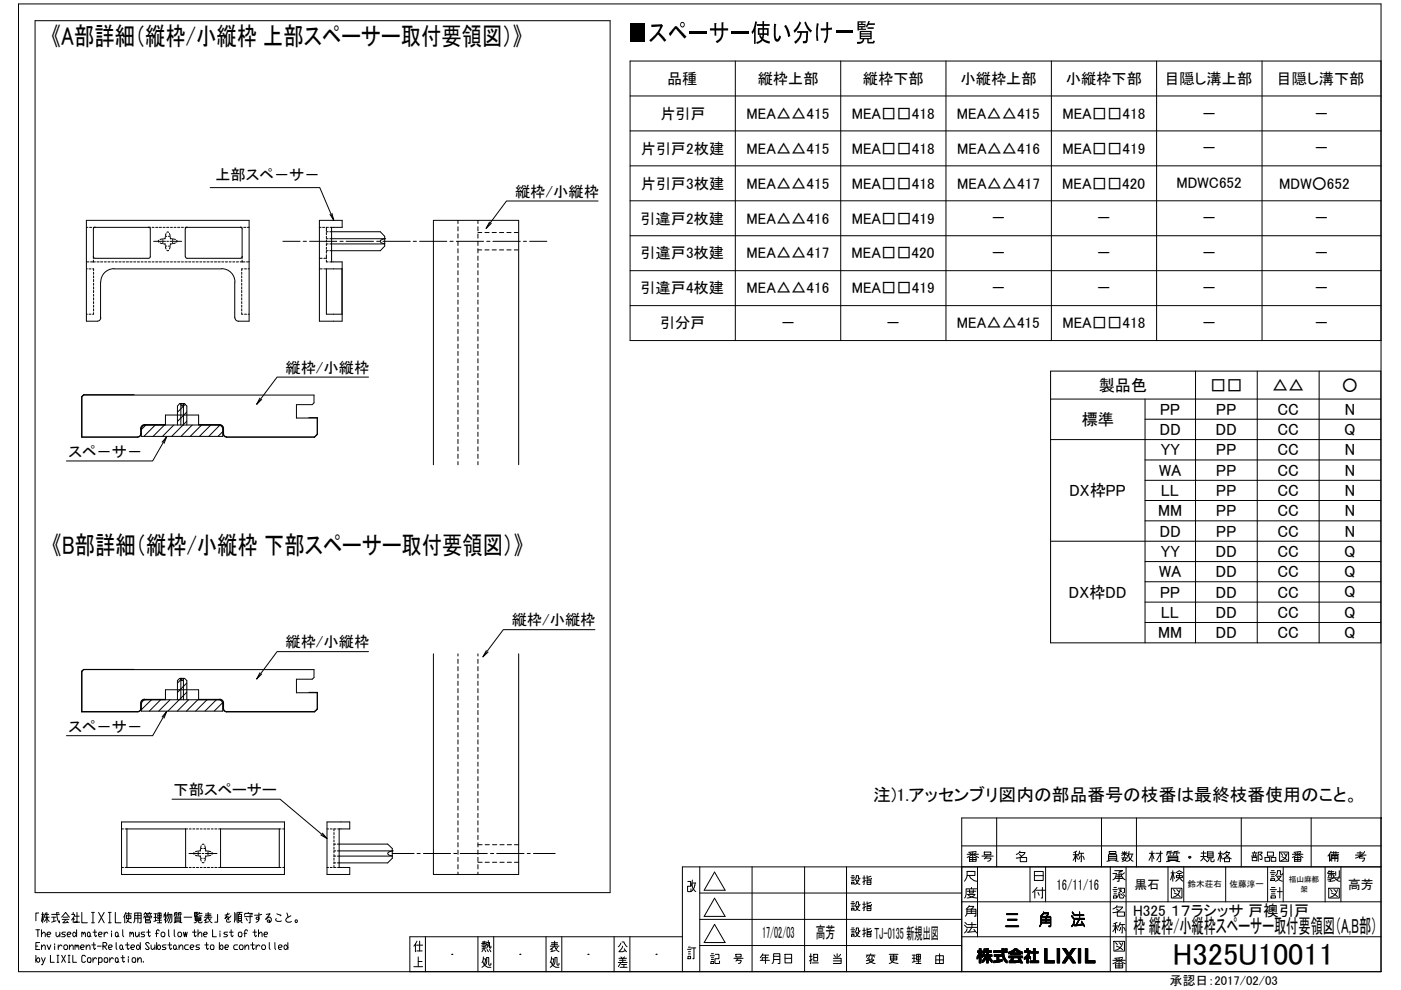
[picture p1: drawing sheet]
<svg xmlns="http://www.w3.org/2000/svg" width="297mm" height="210mm" viewBox="0 0 297 210" stroke-linecap="round" stroke-linejoin="round" font-family="sans-serif">
<!-- layer: TOS_WA -->
<g fill="none" stroke="#000" stroke-width=".21">
<path d="M3.9 .8h288.9v205.2h-288.9zM155.9 12.9v59.3M178.3 12.9v59.3M200.6 12.9v59.3M222.9 12.9v59.3M245.2 12.9v59.3M267.6 12.9v59.3M292.8 12.9h-159.2v59.3h159.2M133.6 20.3h159.2M133.6 27.8h159.2M133.6 35.2h159.2M133.6 50h159.2"/>
<path d="M133.6 57.4h159.2M133.6 42.6h159.2M133.6 64.8h159.2M203.9 179.4h88.9M211.3 173.4v10.4M233.5 173.4v10.4M240.9 173.4v10.4M263.2 173.4v10.4M278 173.4v10.4M292.8 173.4h.1M292.8 173.4h-88.9v32.6M7.6 197.1h.8"/>
<path d="M8 197.1v1.5M8.2 193.6h-.6v1.6M8.4 199.8h-.8v1.5h.8M8.8 198.1l.6-.5 .2 .3v.7M8.8 197.1v1.5M8.8 193.9h.5M9 193.4v2.3M9.2 195.1l-.2-1.2-.2 1.5M9.4 195.4l.5-.9 .2 .6 .3 .3M9.4 194.5h1M9.6 193.9h.7M9.6 193.6l-.2 .7"/>
<path d="M9.9 193.4v2.3M10 198.1h.6l.2-.2-.2-.3h-.4l-.2 .3v.5l.2 .2h.4M11 194.5h.9M11 193.9h1.6M11.4 194.5v.9M11.9 197.6v.8l.2 .2h.2l.4-.5M11.9 195.2l-.9 .3M12 193.4a3.4 3.4 0 0 0 .6 2.3v-.5M12.2 193.4l.3 .2M12.7 197.6v1M13.1 194.5l.8-1.1 .8 1.1M13.2 194.9h1.4"/>
<path d="M13.4 194.5h1M13.9 197.6h-.6l-.2 .3 .2 .2h.4l.2 .3-.2 .2h-.6M13.9 194.9l-.6 .8 1-.2M14.2 195.3l.3 .4M14.3 198.1h.5l.3-.2-.3-.3h-.3l-.2 .3v.5l.2 .2h.3M15.2 193.9h.6v.3l-.6 .9M15.5 193.4v.5M15.6 197.6l.6 .5-.4 .5-.4-.2v-.5zM15.8 194.9l-.3-.3v1.1M15.9 194.3h.9M16.2 197.1v1.5M16.3 193.4v2.1h-.5h1.1"/>
<path d="M17.3 193.4v2.3h1.2M17.3 197.9l.2-.3 .2 .5M17.3 197.6v1M17.7 197.9l.2-.3 .2 .3v.7M18.7 197.6h.2l.2 .3v.5l-.2 .2h-.2l-.2-.2v-.5zM19.1 198.4l.2 .2M19.4 193.4h.6M19.4 195.7h.6M19.7 193.4v2.3M19.7 197.6h.8M19.9 199.8v1.3l.2 .2 .2-.2M20.1 197.1v1.3l.2 .2 .2-.2"/>
<path d="M20.9 198.1h.6l.2-.2-.2-.3h-.4l-.2 .3v.5l.2 .2h.4M20.9 193.4l1.2 2.3M22.1 193.4l-1.2 2.3M22.1 197.6v1M22.8 197.9l-.1-.3h-.2l-.4 .5M23 193.4h.6M23 195.7h.6M23.3 193.4v2.3M23.7 197.4v.2M23.7 197.9v.7M24.5 193.4v2.3h1.1M24.6 197.6h.2l.2 .3v.5l-.2 .2h-.2l-.1-.2v-.5z"/>
<path d="M24.6 199.8v1.3l.2 .2M25 198.4l.2 .2M26 197.1v1.3l.2 .2M26.4 194l-.2 .5M26.7 193.4l-.3 .6v1.7M26.7 193.7h1.2M26.8 194.2h1v.6h-1zM27 195.1l.1 .2 .8 .4M27 199.8v1.3l.2 .2 .2-.2M27.3 193.4a2.05 2.05 0 0 1-.6 2.3M27.5 197.9l.2-.3 .2 .5M27.5 197.6v1"/>
<path d="M27.9 197.9l.2-.3 .2 .3v.7M28.3 195.7l.3-.5v-1.6h1.3v2.1h-.3M28.6 194.7h1.3M28.6 194.1h1.3M28.7 197.6v.8l.2 .2h.2l.4-.5M29.2 193.6v2.1M29.5 197.6v1M29.7 199.8v1.5M30.5 194.6l.1-.3h1.6l-.2 .3M30.7 197.6h-.6l-.2 .3 .2 .2h.4l.2 .3-.2 .2h-.6M30.7 193.7h.6M30.8 194.5h1v.4h-1z"/>
<path d="M30.8 195.2h1.1v.5h-1.1zM30.8 193.4l-.3 .6M30.8 194.9v.3M31 193.7l.1 .3M31.1 197.6h.8M31.3 194v.3M31.5 197.1v1.3l.2 .2 .2-.2M31.6 193.7h.6M31.7 193.4l-.4 .6M31.8 193.7l.1 .3M32.6 193.7h.6M32.6 194.5h.6"/>
<path d="M33 193.7v1.6M33 197.9h.6M33.2 195.1l-.6 .3M33.2 199.8v1.5M33.3 195.7h1M33.4 195.1h.8M33.5 193.6h.6v1.1h-.6zM33.5 194.1h.6M33.8 197.4l-.2-.3-.4 .3v1.2M33.8 193.6v2.1M34.4 197.6h.3l.3 .3v.5l-.3 .2h-.3l-.3-.2v-.5zM34.8 193.7v.3h.5"/>
<path d="M34.8 194l-.1 .5M35.1 193.4v2.3M35.3 194.6l-.5 .5M35.6 193.9h.8v1.5l-.3 .3M35.7 193.4l-.4 1.1M35.8 197.1v1.3l.1 .2M35.8 193.9l-.1 .7-.4 .8M36 199.8v1.3l.2 .2 .2-.2M36.1 193.9l-.1 1.2-.3 .6M36.9 197.1v1.3l.2 .2M37 193.8h.7M37.1 194.5h1.2v.9h-1.2z"/>
<path d="M37.1 195.1h1.2M37.1 194.8h1.2M37.4 195.5l-.5 .2M37.4 193.8v.5M37.5 193.4l-.5 .1-.1 .8M37.8 193.8h.8M37.9 197.6h.4l.2 .3v.5l-.2 .2h-.4l-.2-.2v-.5zM38.1 195.5l.5 .2M38.2 193.8v.5M38.4 193.4l-.6 .1-.1 .8M38.9 197.6l.2 1 .2-1 .2 1 .2-1M39 194.5h1.7"/>
<path d="M40.8 197.6h.8M41.2 197.1v1.3l.2 .2 .2-.2M41.3 193.7h.6v.3h-.6M41.4 194.5h1.2v.7h-1.2zM41.4 194.9h1.2M41.4 194.7h1.2M41.6 193.4v.3M41.6 194v.3M41.8 195.2a.52 .52 0 0 1-.6 .5M42 193.4h-.7v.9h.7M42 198.1l.6-.5 .2 .3v.7M42 197.1v1.5"/>
<path d="M42.1 195.2l.1 .5h.5l.1-.3M42.2 193.7l-.1 .2M42.2 194.2h.6M42.3 193.4l-.1 .3h.6M43.2 198.1h.6l.2-.2-.2-.3h-.4l-.2 .3v.5l.2 .2h.4M43.3 195.2l.3-.3v.7M43.3 194.5h1.6M43.5 194.1h1.2M43.5 193.8h1.2M43.8 199.8v1.3l.2 .2 .2-.2M44.1 194.5l.5 .9 .3 .3M44.1 193.4v1.1l-.5 .4"/>
<path d="M44.2 195.4l-.8 .3M44.7 194.8l-.3 .2M45.1 197.1v1.5h.8M46.1 193.9v1.6h-.6M46.5 199.8v1.5M46.6 197.4v.2M46.6 197.9v.7M48.2 197.6h-.5l-.3 .3 .3 .2h.3l.2 .3-.2 .2h-.6M48.3 193.6l-.6 1.2 .7-.5 .1 .8M48.6 193.7l-.9 .3M48.6 197.6h.8M49 194.2l-1 .9 .2 .4h.4l.3-.1"/>
<path d="M49 197.1v1.3l.2 .2 .2-.2M49.8 193.4l-.1 2.1M50 193.7v1.4M50.3 193.4v2.1M50.4 193.4h.9M50.5 193.9h.7v1.3h-.7zM50.5 194.3h.7M50.5 194.8h.7M50.7 197.6h.4l.2 .3v.5l-.2 .2h-.4l-.2-.2v-.5zM50.7 195.2l-.3 .5M50.9 193.4l-.2 .5M51 195.2l.3 .5"/>
<path d="M51.7 197.9h.6M51.8 194l.1-.3h1.6l-.1 .3M51.8 194.3h1.7M52.2 194.7l.2 .5M52.5 197.4l-.2-.3h-.2l-.2 .3v1.2M52.6 193.4v.3M53 193.9v1.8h-.2M53.5 199.8v1.3l.2 .2 .2-.2M53.6 197.6h.8M54 197.1v1.3l.2 .2 .2-.2M54.8 198.1l.4-.5h.2l.2 .3v.7M54.8 197.1v1.5"/>
<path d="M54.9 193.6l-.1 1.3h-.4l-.1-.1 .1-.3h.4l.1 .6-.6 .4M55.5 193.9l-1.5 .1M56 198.1h.6l.2-.2-.2-.3h-.4l-.2 .3v.5l.2 .2h.4M56.5 193.9l.8-.2-1 1.2 .6-.4h.4l.2 .3v.4l-.2 .3h-.5l-.1-.3 .4-.1 .1 .4M57.1 199.8v1.3l.2 .2M58.3 199.8v1.3l.1 .2M58.6 194.8l-.2 .3 .4 .3h.7l.1-.2M58.7 193.7l.8 .3-.1 .2M60.8 193.6l.3 .9M61 199.8v1.5M61.7 194.2a1.13 1.13 0 0 0-1.1 1l.3 .3h.6l.3-.1M88.4 199.5l-.3 .6v1.7"/>
<path d="M89 199.5v2.1M90.2 198.6v7.4M101.3 198.6v7.4M102.3 199.7h.8M102.6 199.5v.5h-.4h1M103.2 199.8h.6l.1 1.2 .2-.1v-.3M103.5 199.4a1.97 1.97 0 0 1-.3 1.6M104.7 198.6v7.4M115.8 198.6v7.4M116.9 199.9h1.3M117.6 199.5v1.1l-.6 .5M119.1 198.6v7.4"/>
<path d="M130.2 198.6v7.4M131.6 200l-.5 .7M131.9 199.7h.4l.7 1M133.5 198.6v7.4M144.7 198.6h-57.8v7.4M145.8 186.9h.6v1h-.6v1.1h.7v-.5M146.7 187.4a1.9 1.9 0 0 0 .8 1.6M146.7 187.2h.8M146.8 186.6l-.3 1.3M147.4 187.2a2.28 2.28 0 0 1-.9 1.8M148.4 194.9h55.5M148.4 189.3h55.5"/>
<path d="M148.4 183.8v22.2M149.3 199.8l2.2-3.8 2.2 3.8M151.5 184.9l2.2 3.9h-4.4zM151.5 190.4l2.2 3.9h-4.4zM159.5 183.8v22.2M170.6 183.8v22.2M179.5 183.8v22.2M203.9 198.6h88.9M203.9 191.2h88.9M207.2 183.8v14.8M218.4 183.8v7.4M219.3 184.8h1.9v1.9h-1.9z"/>
<path d="M221.7 183.8v7.4M235.4 183.8v22.2M236.2 199.6h2.2v2.1h-2.2zM238 199.9a1.89 1.89 0 0 1-1.5 1.6M238.7 183.8v22.2M247.6 183.8v7.4M251 183.8v7.4M259.9 183.8v7.4M268.8 183.8v7.4M272.1 183.8v7.4M281 183.8v7.4M284.3 183.8v7.4"/>
<path d="M292.8 183.8h-148.1v22.2M7.6 200.6h.4M7.6 202.6v1.4M8 203.1l.4 .2v.5l-.2 .2-.6-.4zM8.8 200.9l.4-.6h.2l.2 .3v.7M8.8 200.3v1M8.8 203.1l.4 .9M9.6 203.1l-.6 1.4h-.2M10 200.3l.4 1 .4-1M10.7 202.6v1.4h.8M11.6 200.1v.2M11.6 200.6v.7"/>
<path d="M12.1 202.6h.4M12.1 204h.4M12.3 202.6v1.4M12.3 200.3v1M13.1 202.6l.8 1.4M13.2 200.6l-.4-.3-.5 .6M13.7 200.3h.4l.2 .3v.5l-.2 .2h-.4l-.2-.2v-.5zM13.9 202.6l-.8 1.4M14.5 202.6h.3M14.5 204h.3M14.6 202.6v1.4M14.7 200.9l.4-.6h.2l.2 .3v.7"/>
<path d="M14.7 200.3v1M15.4 202.6v1.4h.8M15.9 200.6l.2-.3 .2 .6M15.9 200.3v1M16.3 200.6l.2-.3 .2 .3v.7M17.1 200.9h.6l.2-.3-.2-.3h-.4l-.2 .3v.5l.2 .2h.4M18.1 202.8l-.2-.2h-.4l-.2 .2v1l.2 .2h.4l.2-.2M18.3 200.9l.4-.6h.2l.2 .3v.7M18.3 200.3v1M18.7 203.1h.4l.2 .2v.5l-.2 .2h-.4l-.2-.2v-.5zM19.5 200.3h.8M19.7 203.1v.9"/>
<path d="M20.5 203.3l-.2-.2h-.2l-.4 .5M20.6 200.6h.8M20.9 203.3l.2-.2h.4l.2 .2v.5l-.2 .2h-.6M20.9 203.1v1.4M21.8 200.6h.6l.2-.3-.2-.5h-.6v1.5M22 200.6l.6 .7M22.3 203.1h.4l.1 .2v.5l-.1 .2h-.4l-.2-.2v-.5zM23 200.9h.6l.2-.3-.2-.3h-.4l-.2 .3v.5l.2 .2h.4M23.3 203.1v.9M24 203.3l-.1-.2h-.2l-.4 .5M24.6 203.1h.2l.2 .2v.5l-.2 .2-.3-.2v-.5zM25 203.8l.2 .2"/>
<path d="M25.6 200.3h.2l.2 .3v.5l-.2 .2h-.2l-.2-.2v-.5zM25.6 203.1h.8M26 201.1l.2 .2M26 202.6v1.2l.2 .2 .2-.2M26.6 200.3h.8M27.2 202.8v.3M27.2 203.3v.7M27.8 200.9h.5l.3-.3-.3-.3h-.3l-.2 .3v.5l.2 .2h.3M28.2 203.1h.4l.2 .2v.5l-.2 .2h-.4l-.2-.2v-.5zM29.2 200.3h.2l.3 .6-.3 .4h-.2l-.3-.2v-.5zM29.2 203.6l.4-.5h.2l.2 .2v.7M29.2 203.1v.9"/>
<path d="M30.4 203.8v.2M31.7 200.1l-.3-.3h-.3l-.3 .3 .9 1-.3 .2h-.3l-.3-.2M32 200.3v.8l.2 .2 .6-.4M32.8 200.3v1M33.6 200.3h.2l.2 .3v.5l-.2 .2h-.2l-.4-.4zM35.2 200.3h-.6l-.2 .3 .2 .3h.4l.2 .2-.2 .2h-.6M35.6 200.3h.8M37 200.3l.4 .3v.5l-.2 .2-.4-.2v-.5zM37.4 201.1l.2 .2M38 200.9l.3-.6h.3l.2 .3v.7M38 200.3v1M39.9 200.3h-.5l-.3 .3v.5l.3 .2h.5"/>
<path d="M40.3 200.9h.6l.2-.3-.2-.3h-.4l-.2 .3v.5l.2 .2h.4M42.3 200.3h-.6l-.2 .3 .2 .3h.4l.2 .2-.2 .2h-.6M43.4 200.3h.8M44.8 200.3h.4l.2 .3v.5l-.2 .2h-.4l-.2-.2v-.5zM46.9 200.3h.2l.2 .3v.5l-.2 .2h-.2l-.4-.4zM47.7 200.9h.6l.2-.3-.2-.3h-.4l-.2 .3v.5l.2 .2h.4M50.4 200.3h-.6l-.2 .3v.5l.2 .2h.6M51 200.3h.3l.2 .3v.5l-.2 .2h-.3l-.3-.2v-.5zM51.9 200.9l.5-.6h.1l.2 .3v.7M51.9 200.3v1M53.1 200.3h.8M54.3 200.3v1"/>
<path d="M55.1 200.6l-.4-.3-.4 .6M55.7 200.3h.4l.2 .3v.5l-.2 .2h-.4l-.2-.2v-.5zM59 200.9h.6l.2-.3-.2-.3h-.3l-.3 .3v.5l.3 .2h.3M60.4 200.3h.2l.4 .6-.4 .4h-.2l-.2-.2v-.5zM88.1 200.1l-.4 .5M88.3 200.4h1.3M95.8 202.3h.1M102.2 200.7h.8M102.3 203.9l.4 .8 .7 .4h.7M102.5 203.3h.5l-.4 1.5-.4 .3M102.5 202.9l-.2 1-.1 .2M102.5 201.3l-.3 .5"/>
<path d="M102.5 200l-.3 .4M102.6 200.4v.7M102.7 201.3l.3 .5M102.8 200l.1 .4h.3v-.2M103 201l-.8 .2M103.3 200.3l.3 .3M103.3 201.3l.2 .5M103.8 201.3l.3 .5M104.1 204.2v.3l-.2 .2-.3-.2v-1.5h-.4l-.1 1.3-.2 .4M110.2 202.3h.1M116.7 201.3l.3-.2v.6M116.7 200.6h1.8"/>
<path d="M116.8 203.9l.4 .8 .6 .4h.7M116.9 203.3h.6l-.5 1.5-.3 .3M116.9 202.9l-.2 1.2M116.9 200.2h1.3M117.6 200.6l.5 .9 .4 .3M117.7 201.5l-.9 .3M118.2 200.9l-.4 .3M118.5 204.2v.3l-.2 .2-.2-.2v-1.5h-.4l-.1 1.3-.3 .4M124.7 202.3h.1M131.1 204.1h1.9M131.2 203.2h1.6M131.3 203.6h1.4"/>
<path d="M131.5 205.1h1.5M131.6 204.1l-.5 .9M131.6 202.9l.3 .3M131.8 204.5h1M132 200.6l-.1 .4-.7 .8h.8l.6-.3M132 203.2v.9M132.3 204.5v.6M132.4 201.2l.4 .6M132.4 202.9l-.2 .3M139.1 202.3h.1M145.8 201.3h.7M145.9 202.8h.5v.5h-.5z"/>
<path d="M146 202.3h.4M146 201.8h.4M146 200.8h.4M146.5 201h1M147.1 201v2.3h-.2M148.4 200.5h55.5M207.2 202.8v.5M207.2 201.6v.4M207.2 202.7v.5M207.3 201.6v.4M207.4 202.5l-.1 .7M207.5 201.6v.4"/>
<path d="M207.5 202.3v.7M207.5 201.6v1.3M207.6 201.1h.4v.5h.3v.4h-.3l.3 .5v.5l-.3-.4v1.6h-.4v-1.4l-.5 .6v-.5l.5-.9h-.4v-.4h.4zM207.7 201.1v3.1M207.8 201.1v3.1M207.9 201.1v3.1M208 201.1v3.1M208.1 201.6v.4M208.1 202.2v.5M208.1 202.3v.5M208.2 201.6v.4M208.2 202.3v.7"/>
<path d="M208.4 203.6v.4M208.4 201.9v.4M208.4 202.4v.4M208.4 203.5v.5M208.5 201.7v.6M208.5 202.4v.4M208.5 203.4v.5M208.6 201.6v.7M208.6 202.4v.4M208.6 203.3v.6M208.6 201.2h.4l-.1 .4h.3v-.5h.3v.5h.7v.3h-.7v.5h.8v.4h-.4l.4 .8v.5l-.8-1.1v1.2h-.3v-1.2l-.4 .6-.5 .5v-.5l.6-.8h-.5v-.4h.8v-.5h-.4l-.4 .4zM208.6 201.2v1"/>
<path d="M208.6 203.2v.6M208.7 201.2v.9M208.7 202.4v.4M208.7 203.1v.6M208.8 201.2v.8M208.8 202.4v.4M208.8 203v.7M208.8 201.2v.7M208.8 202.4v1.2M208.9 201.2v.7M208.9 202.4v1.1M208.9 201.2v.3"/>
<path d="M208.9 201.6v.3M208.9 202.4v1M209 201.6v.3M209.1 202.4l-.1 .9M209.2 201.6v.3M209.2 202.4v.6M209.2 201.1v3.1M209.3 201.1v3.1M209.4 201.1v3.1M209.5 201.1v3.1M209.6 201.6v.3M209.6 202.4v.7"/>
<path d="M209.7 201.6v.3M209.7 202.4v.8M209.7 202.4v1M209.8 201.6v.3M209.8 202.4v1.1M209.9 201.6v.3M209.9 202.4v1.3M210 201.6v.3M210 202.4v.4M210 203.1v.6M210 203.2v.6M210.1 201.6v.3"/>
<path d="M210.1 202.4v.4M210.1 203.4v.5M210.2 201.6v.3M210.2 202.4v.4M210.2 203.4v.5M210.3 202.4v.4M210.3 203.5v.5M210.3 203.6v.5M210.7 201.6h1.7v-.5h.4v.5h.8v.4h-.8l.2 .8 .6 .9v.5l-.6-.4a2.69 2.69 0 0 1-.6-1.8h-1.7zM210.7 201.6v.4M210.7 203.7v.4M210.8 202.4h1.5v.4h-.5v.8l.7-.2a.59 .59 0 0 1-.7 .6l-1.1 .1v-.4h.7v-.9h-.6z"/>
<path d="M210.8 201.6v.4M210.8 202.4v.4M210.8 203.7v.4M210.9 201.6v.4M210.9 202.4v.4M210.9 203.7v.4M211 201.6v.4M211 202.4v.4M211 203.7v.4M211.1 201.6v.4M211.1 202.4v.4M211.1 203.7v.4"/>
<path d="M211.2 201.6v.4M211.2 202.4v.4M211.2 203.7v.4M211.3 201.6v.4M211.3 202.4v.4M211.3 203.7v.3M211.4 201.6v.4M211.4 202.4v.4M211.4 203.7v.3M211.4 202.4v1.6M211.5 201.6v.4M211.5 202.4v1.6"/>
<path d="M211.6 201.6v.4M211.6 202.4v1.6M211.7 201.6v.4M211.7 202.4v1.6M211.8 201.6v.4M211.8 202.4v.4M211.8 203.6v.4M211.9 201.6v.4M211.9 202.4v.4M211.9 203.6v.3M212.1 201.6v.4M212.1 202.4v.4"/>
<path d="M212.1 203.5v.4M212.2 201.6v.4M212.2 202.4v.4M212.2 203.5v.4M212.3 201.6v.4M212.3 202.4v.4M212.3 203.5v.4M212.4 201.6v.4M212.4 203.5v.3M212.5 201.1v1.2M212.5 203.4v.4M212.5 201.1v1.6"/>
<path d="M212.6 201.1v2M212.7 201.1v2.2M212.8 201.1v2.4M212.9 201.6v.4M212.9 202.6v1M213 201.6v.4M213 202.8v.9M213 201.2h.6v.3h-.6zM213 201.2v.3M213 203.1v.7M213.1 201.2v.3M213.1 201.6v.4"/>
<path d="M213.1 203.2v.7M213.2 201.2v.3M213.2 201.6v.4M213.2 203.3v.6M213.2 203.4v.6M213.3 201.2v.3M213.3 201.6v.4M213.3 203.5v.5M213.3 203.6v.5M213.4 201.2v.3M213.4 201.6v.4M213.4 203.6l.1 .6"/>
<path d="M213.9 201.9l.6-.2 .6-.5h.5l.6 .5 .6 .2v.4l-.4-.2v.3h-2.1v-.3l-.4 .2zM213.9 202.7h2.9v.4h-1.8l-.3 .6h1.1l.3-.1-.3-.4h.5l.5 1h-.4l-.2-.3-.4 .2h-1.9v-.4h.3l.3-.6h-.6zM213.9 201.9v.4M213.9 202.7v.4M213.9 201.9v.3M214 201.8v.4M214 202.7v.4M214 203.7v.4M214.1 201.8v.4M214.1 202.7v.4M214.1 203.7v.4M214.2 201.8v.4"/>
<path d="M214.2 202.7v.4M214.2 203.7v.4M214.3 202.7v.4M214.3 201.7v.7M214.3 203.5v.6M214.4 201.7v.7M214.4 202.7v.4M214.4 203.3v.8M214.4 203.1v1M214.5 202l.7-.3a.21 .21 0 0 1 .2-.2 .21 .21 0 0 1 .2 .2l.6 .3zM214.5 201.6v.8M214.5 202.7v1.4"/>
<path d="M214.6 201.6v.8M214.6 202.7v1.4M214.7 201.5v.5M214.7 202v.4M214.7 202.7v1.4M214.7 202.7v.9M214.7 203.7v.4M214.8 201.5v.4M214.8 202v.4M214.8 202.7v.8M214.8 203.7v.4M214.9 201.4v.5"/>
<path d="M214.9 202v.4M214.9 202.7v.6M214.9 203.7v.4M214.9 201.4v.4M214.9 202.7v.4M215 201.3v.5M215 202v.4M215 202.7v.4M215 203.7v.4M215 201.2v.5M215.1 202v.4M215.1 202.7v.4"/>
<path d="M215.1 203.7v.4M215.2 201.2l-.1 .5M215.3 201.2v.4M215.3 202v.4M215.3 202.7v.4M215.3 203.7v.4M215.3 201.2v.3M215.4 201.2v.3M215.4 202v.4M215.4 202.7v.4M215.4 203.7v.4M215.4 201.2v.4"/>
<path d="M215.5 201.2v.4M215.5 202v.4M215.5 202.7v.4M215.5 203.7v.4M215.5 201.2v.5M215.6 201.2v.5M215.6 202v.4M215.6 202.7v.4M215.6 203.7v.4M215.7 201.3v.5M215.7 202v.4M215.7 202.7v.4"/>
<path d="M215.7 203.7v.4M215.8 201.3v.5M215.8 202v.4M215.8 202.7v.4M215.8 203.7v.4M215.8 201.4v.5M215.9 201.5v.4M215.9 202v.4M215.9 202.7v.4M215.9 203.2v.1M215.9 203.7v.3M216 201.5v.5"/>
<path d="M216 202v.4M216 202.7v.4M216 203.2v.3M216 203.6v.4M216.1 201.6v.8M216.1 202.7v.4M216.1 203.2v.8M216.1 203.2v.7M216.2 201.7v.7M216.2 202.7v.4M216.2 203.2v.7M216.3 201.7v.7"/>
<path d="M216.3 202.7v.4M216.3 203.2v.8M216.4 201.7v.7M216.4 202.7v.4M216.4 203.3v.8M216.4 201.7v.4M216.4 203.4v.8M216.5 201.7v.5M216.5 202.7v.4M216.5 203.5v.7M216.5 201.8v.4M216.5 203.7v.5"/>
<path d="M216.6 201.8v.4M216.6 202.7v.4M216.6 203.8v.4M216.7 201.8v.4M216.7 202.7v.4M216.7 204v.2M216.8 201.9v.4M216.8 202.7v.4M216.8 204.1v.1M217.2 203v.4M217.2 201.6v.3M217.3 201.6v.3"/>
<path d="M217.3 202.9v.5M217.4 201.6v.3M217.4 202.9v.4M217.5 201.6v.3M217.5 202.8v.5M217.6 201.6v.3M217.6 202.7v.5M217.6 202.6v.5M217.7 201.1h.3v.5h.5l-.4 1 .4 .3v.5l-.5-.4v1.2h-.3v-1.1l-.5 .3v-.4a1.48 1.48 0 0 0 .8-1.1h-.8v-.3h.5zM217.7 201.1v.8M217.7 202.6v1.6M217.7 202.5v1.7"/>
<path d="M217.8 201.1v.8M217.8 202.4v1.8M217.9 201.1v.8M217.9 202.3v1.9M218 201.1v.8M218 202.1v2.1M218 201.1v3.1M218.2 201.6v1.5M218.2 201.6v.9M218.2 202.6v.5M218.3 201.6v.7M218.3 202.7v.4"/>
<path d="M218.3 201.6v.6M218.3 202.8v.4M218.4 201.6v.3M218.4 202.8v.5M218.4 203.7v.4M218.5 202.8v.5M218.5 203.7v.4M218.6 203.7v.4M218.6 201.7v.4M218.7 201.7v.4M218.7 203.7v.4M218.8 201.7v.4"/>
<path d="M218.8 203.7v.4M218.9 201.7v.4M218.9 203.7v.4M219 201.7v.4M219 203.7v.4M219.1 201.7v.4M219.1 203.7v.4M219.1 201.1h.4v.6h.6v.4h-.6v1.6h.7v.4h-1.8v-.4h.7v-1.6h-.5v-.4h.5zM219.1 201.1v3M219.2 201.1v3M219.3 201.1v3M219.4 201.1v3"/>
<path d="M219.5 201.7v.4M219.5 203.7v.4M219.7 201.7v.4M219.7 203.7v.4M219.8 201.7v.4M219.8 203.7v.4M219.9 201.7v.4M219.9 203.7v.4M220 201.7v.4M220 203.7v.4M220.1 201.7v.4M220.1 203.7v.4"/>
<path d="M220.2 203.7v.4M221.5 201.1h.5v2.6h1.5v.5h-2zM221.5 201.1v3.1M221.6 201.1v3.1M221.7 201.1v3.1M221.8 201.1v3.1M221.9 201.1v3.1M222 201.1v3.1M222.1 203.7v.5M222.2 203.7v.5M222.3 203.7v.5M222.4 203.7v.5"/>
<path d="M222.5 203.7v.5M222.6 203.7v.5M222.7 203.7v.5M222.8 203.7v.5M222.9 203.7v.5M223 203.7v.5M223.1 203.7v.5M223.2 203.7v.5M223.3 203.7v.5M223.4 203.7v.5M223.5 203.7v.5M224.1 201.1h.5v3.1h-.5z"/>
<path d="M224.2 201.1v3.1M224.3 201.1v3.1M224.4 201.1v3.1M224.5 201.1v3.1M224.6 201.1v3.1M225.3 204.1v.1M225.3 201.1h.7l.6 1.1 .8-1.1h.6l-1.1 1.5 1.1 1.6h-.6l-.8-1.2-.8 1.2h-.6l1.1-1.6zM225.4 201.1v.1M225.4 204v.2M225.4 203.9v.3M225.5 201.1v.3M225.5 203.8v.4"/>
<path d="M225.5 201.1v.4M225.5 203.7v.5M225.6 201.1l.1 .5M225.7 203.5v.7M225.7 201.1v.6M225.7 203.4v.8M225.8 201.1v.7M225.8 203.3v.9M225.9 201.1v.8M225.9 203.2v.9M225.9 201.1v.9M225.9 203.1v.9"/>
<path d="M226 201.2v.9M226 203v.9M226 201.3v.9M226 202.9v.9M226.1 201.4v.9M226.1 202.8v.9M226.2 201.5v.9M226.2 202.8v.9M226.3 201.6v.9M226.3 202.6v.9M226.3 201.7v1.7M226.4 201.8v1.6"/>
<path d="M226.5 201.9v1.3M226.6 202.1v1M226.6 202.2v.8M226.7 202.1v1M226.8 202v1.2M226.9 201.9v1.4M226.9 201.8v1.6M227 201.7v1.8M227 201.6v.9M227 202.7v.9M227.1 202.8v1M227.1 201.4v.9"/>
<path d="M227.2 201.3v.9M227.2 203v.9M227.3 203.1l.1 1M227.4 201.1l-.1 1M227.4 201.1v.8M227.4 203.3v.9M227.5 201.1v.7M227.5 203.4v.8M227.6 201.1v.6M227.6 203.4v.8M227.6 201.1v.5M227.6 203.5v.7"/>
<path d="M227.7 201.1v.4M227.7 203.7v.5M227.7 201.1v.3M227.8 201.1v.2M227.8 203.8v.4M227.9 201.1v.1M227.9 203.9v.3M228 201.1h.1M228 204v.2M228.6 201.1h.5v3.1h-.5zM228.7 201.1v3.1M228.8 201.1v3.1"/>
<path d="M228.9 201.1v3.1M229 201.1v3.1M229.1 201.1v3.1M230.1 201.1h.5v2.6h1.6v.5h-2.1zM230.2 201.1v3.1M230.3 201.1v3.1M230.4 201.1v3.1M230.5 201.1v3.1M230.6 201.1v3.1M230.7 203.7v.5M230.8 203.7v.5M230.9 203.7v.5"/>
<path d="M231 203.7v.5M231.1 203.7v.5M231.2 203.7v.5M231.3 203.7v.5M231.4 203.7v.5M231.5 203.7v.5M231.6 203.7v.5M231.7 203.7v.5M231.8 203.7v.5M231.9 203.7v.5M232 203.7v.5M232.1 203.7v.5"/>
<circle cx="62.8" cy="195.3" r=".28"/>
</g>
<!-- layer: TOS_S1 -->
<g fill="none" stroke="#000" stroke-width=".21">
<path d="M7.4 4.4h122v184.9h-122zM19.8 48.5v5.9M19.8 48.5l.4-.3h11.3h.2l.2 .3M19.8 54.4l.4 .4h11.3l.4-.4M21.3 59.8v7.6M24.2 57h22.8M24.2 57a2.81 2.81 0 0 0-2.8 2.8M31.9 48.5v5.9M39.3 48.5v5.9M39.3 54.4l.4 .4h11.3M47 57a2.81 2.81 0 0 1 2.8 2.8M49.8 59.8v7.6"/>
<path d="M51 48.2h-11.3l-.4 .3M51 48.2l.3 .3M51.3 48.5v5.9M51.3 54.4l-.3 .4M67.7 46.7h4.8v1.5h-2.2v7.3h2.2v12.6h-4.8zM69.2 57h3.3v9.6h-3.3zM70.3 49.1h10.3l1 1v2.1l-1 1h-10.3M70.3 51.7h11.3M70.3 50.6h11.3M81.6 50.6h.1M81.6 50.6l-.5 .1a.43 .43 0 0 0-.5 .5 .43 .43 0 0 0 .5 .4l.5 .1M21.4 67.4a.74 .74 0 0 1-.8 .7h-2.3v-21.4h34.5v21.4h-2.3"/>
<path d="M49.8 67.4a.74 .74 0 0 0 .8 .7M29.2 92.7h-11.8v-8.6l.4-.3h48.8v1.6l-.4 .4h-3.3v2.8h4.4v3.5l-.6 .6h-18.7M30 91v1.5h17.2v-1.5M37.6 90.1v-4l.5-.5h1l.5 .5v4M38.3 85.6a.3 .3 0 0 0 .1 .3 .3 .3 0 0 0 .3 .1l.1-.4M38.3 85.6h.1M38.3 85.6v4.5M38.9 85.6v4.5M46.3 90.1h-15.4a.91 .91 0 0 0-.9 .9M46.3 90.1a.91 .91 0 0 1 .9 .9M46.6 90h-4.5v-2h-7v2h-4.4a.83 .83 0 0 0-.9 .9v1.1a.66 .66 0 0 1-.6 .6M46.6 90a.83 .83 0 0 1 .8 .9v1.1a.66 .66 0 0 0 .7 .6"/>
<path d="M91.9 98.5v-51.8h18.1v51.8M91.9 138.6v46.8h18.1v-46.8M29.8 149.1v1.1a.66 .66 0 0 1-.6 .7h-11.8v-8.5l.4-.4h48.8v1.7l-.4 .3h-3.3v2.9h4.4v3.4l-.6 .6h-18.7M30 149.3v1.5h17.2v-1.5M37.6 148.4v-4.1l.5-.5h1l.5 .5v4.1M38.3 143.8h.1M38.3 143.8a.3 .3 0 0 0 .1 .4 .3 .3 0 0 0 .3 .1l.1-.5M38.3 143.8v4.6M38.9 143.8v4.6M46.3 148.4h-15.4a.91 .91 0 0 0-.9 .9M46.3 148.4a.91 .91 0 0 1 .9 .9M46.6 148.3h-4.5v-2.1h-7v2.1l-4.4-.1a.83 .83 0 0 0-.9 .9"/>
<path d="M46.6 148.2a.83 .83 0 0 1 .8 .9M47.4 149.1v1.1a.66 .66 0 0 0 .7 .7M25.8 174.3h34.5v11.1h-34.5zM26.9 175.8h12.5v8.1h-12.5zM46.8 175.8h12.4v8.1h-12.4zM69.3 174.3h4.9v1.5h-2.3v8.1h2.3v1.5h-4.9zM71.9 179h10.3l1 .9v2.1l-1 1h-10.3M71.9 180.4h11.3M83.2 180.4l-.9 .4a.64 .64 0 0 0 .9 .7h-11.3M83.2 180.4h.1"/>
</g>
<!-- layer: TOS_K3 -->
<g fill="none" stroke="#000" stroke-width=".21">
<path d="M32.6 51.2h2.5M35.4 51.2h.3M36.1 51.2h2.4M60 51.2h3.6M64.3 51.2h.7M65.6 51.2h5.8M72.1 51.2h.7M73.4 51.2h5.8M79.9 51.2h.6M81.2 51.2h5.8M87.6 51.2h.7M89 51.2h5.7"/>
<path d="M95.4 51.2h.7M96.8 51.2h5.7M103.2 51.2h.7M104.5 51.2h5.8M111 51.2h.6M112.3 51.2h3.6M40.1 181h2.4M42.9 181h.3M43.5 181h2.5M83.2 181h4.6M88.4 181h.7M89.8 181h5.7"/>
<path d="M96.2 181h.7M97.6 181h5.7M104 181h.7M105.3 181h5.8M111.8 181h.6M113.1 181h4.6"/>
</g>
<!-- layer: TOS_M1 -->
<path d="M182.3 6.5h2.5v1.8h-.6v.6h.8l.2-.3 .3 .1-.1 .4-.2 .1h-1.2l-.1-.9h-.7l-.1 .5-.4 .4-1 .1v-.4l1-.1 .2-.4-.6-.1zM184.1 4.4l.3 .1-.1 .4h1.2v.4h-1.4l-.3 .5-.2-.3zM182.6 6.8v.3h1.9v-.3zM181.8 4.5h1.7v.3h-.6v.3h.6v.7h-.6v.3h.7v.2h-1.5v.2h-.3zM183.9 5.8h1.3v.3h-1.3zM182.1 5.3v.2h1.2v-.2zM182.1 4.8v.3h.5v-.3zM182.1 5.8v.3h.5v-.3zM182.6 7.3v.3h1.9v-.3zM182.6 7.8v.3h1.9v-.3z" fill="#000"/>
<!-- layer: 0 -->
<g fill="none" stroke="#000" stroke-width=".21">
<path d="M44.6 39.8h23.2l3 6.9M70.4 45.2l.4 1.5-.8-1.2M103.8 47.1l-.7 1.3 1.1-1M126.8 42.6h-19.4l-4.3 5.8M78.1 80h-19.4l-4.3 5.7M34.4 93.8l.9-1.2-.5 1.4M35.3 92.6l-2.9 5.1h-18.3M55.1 84.4l-.7 1.3 1.1-1M78.1 138.2h-19.4l-4.3 5.8M103.1 138l-.7 1.3 1.1-1.1M126.1 133.5h-19.4l-4.3 5.8M34.4 152l.9-1.1-.5 1.4"/>
<path d="M35.3 150.9l-2.9 5.1h-18.3M55.1 142.6l-.7 1.4 1.1-1.1M36.5 169.4h22.9l9.9 8.4M68.4 176.6l.9 1.2-1.3-.8"/>
</g>
<!-- layer: TOS_K2 -->
<g fill="none" stroke="#000" stroke-width=".21">
<path d="M18.3 57h.2M18.3 55.5h.6M18.3 48.2h.4M18.9 57h.4M19 48.2h.5M19.2 55.5h1M19.6 57h.2v.4M19.8 54.4v.4M19.8 55.1v.4M19.8 48.2h.3M19.8 57.7v.5M19.8 58.5v.4"/>
<path d="M19.8 59.3v.4M20.6 55.5h.4M21.3 55.5h.5M22.1 55.5h.4M22.9 55.5h.5M23.7 55.5h.4M24.5 55.5h.4M25.2 55.5h.5M26 55.5h.4M26.8 55.5h.4M27.5 55.5h.5M28.3 55.5h.5"/>
<path d="M29.1 55.5h.5M29.9 55.5h.4M30.7 55.5h.4M31.4 55.5h.5M31.5 48.2h.4M32.2 55.5h.5M32.2 48.2h.5M33 55.5h.5M33 48.2h.5M33.6 51v.3M33.8 55.5h.4M33.8 48.2h.4"/>
<path d="M33.9 51.5l.5 .1M34.4 50.7l-.5 .1M34.5 50.6v.4M34.5 51.3v.4M34.6 55.5h.4M34.6 48.2h.4M34.7 51.7h.3v.3M35 50.3v.3h-.3M35 50.1h.4M35 52.2h.4M35.1 52.4l.1 .4M35.2 49.5l-.1 .4"/>
<path d="M35.3 55.5h.5M35.3 48.2h.5M35.4 53.1h.4M35.4 49.3h.4M35.7 50.1h.4M35.7 52.2h.4M35.9 49.5l.2 .4M36.1 52.4l-.2 .4M36.1 50.3v.3h.3M36.1 55.5h.5M36.1 48.2h.5M36.4 51.7h-.3v.3"/>
<path d="M36.6 50.6v.4M36.6 51.3v.4M36.8 50.7l.4 .1M36.9 55.5h.4M36.9 48.2h.4M37.2 51.5l-.4 .1M37.5 51l.1 .1-.1 .2M37.7 55.5h.4M37.7 48.2h.4M38.5 55.5h.4M38.5 48.2h.4M39.2 55.5h.5"/>
<path d="M39.2 48.2h.5M40 55.5h.5M40.8 55.5h.4M41.6 55.5h.4M42.4 55.5h.4M43.1 55.5h.4M43.9 55.5h.5M44.7 55.5h.4M45.5 55.5h.4M46.2 55.5h.5M47 55.5h.4M47.8 55.5h.4"/>
<path d="M48.6 55.5h.4M49.3 55.5h.5M50.1 55.5h.5M50.9 55.5h1M51 48.2h.3M51.3 57.7v.5M51.3 58.5v.4M51.3 59.3v.4M51.3 54.4v.4M51.3 55.1v.4M51.5 57h-.2v.4M51.7 48.2h.4"/>
<path d="M51.8 57h.5M52.3 55.5h.5M52.4 48.2h.4M52.6 57h.2M67.7 57h.6M67.7 48.2h.4M67.7 54.8h.6M68.4 48.2h.5M68.7 57h.5M68.7 54.8h.5M69.2 55.1v.4h.4M69.2 49.1h.4"/>
<path d="M69.2 51.7h.4M69.2 50.6h.4M69.2 53.2h.4M69.2 49.3v.5M69.2 50.1v.4M69.2 50.9v.4M69.2 51.7v.4M69.2 52.4v.5M69.2 53.2v.5M69.2 54v.8M69.6 48.2h-.4v.8M69.9 55.5h.4"/>
<path d="M69.9 49.1h.4M69.9 51.7h.4M69.9 50.6h.4M69.9 53.2h.4M70 48.2h.3M72.5 57h.1M97.1 46.7v.7M97.1 48.1v.9M97.1 49.6v.9M97.1 51.2v.9M97.1 52.7v.9M97.1 54.3v.9"/>
<path d="M97.1 55.8v.9M97.1 57.4v.9M97.1 59v.8M101.3 46.7v.7M101.3 48.1v.9M101.3 49.6v.9M101.3 51.2v.9M101.3 52.7v.9M101.3 54.3v.9M101.3 55.8v.9M101.3 57.4v.9M101.3 59v.8"/>
<path d="M101.3 53h.8M101.3 49.3h.8M102.8 53h.9M102.8 49.3h.9M104.3 53h.9M104.3 49.3h.9M105.9 53h.9M105.9 49.3h.9M107.5 53h.9M107.5 49.3h.9M109 53h.8M109 49.3h.8"/>
<path d="M18.3 66.6h.2M18.9 66.6h.4M19.8 60.1v.4M19.8 60.8v.5M19.8 61.6v.4M19.8 62.4v.4M19.8 63.1v.5M19.8 64v.4M19.8 64.7v.4M19.8 65.5v.4M19.8 66.3v.3h-.2M51.3 66.3v.3h.2"/>
<path d="M51.3 60.1v.4M51.3 60.8v.5M51.3 61.6v.4M51.3 62.4v.4M51.3 63.1v.5M51.3 64v.4M51.3 64.7v.4M51.3 65.5v.4M51.8 66.6h.5M52.6 66.6h.2M97.1 60.5v.9M97.1 62v.9"/>
<path d="M97.1 63.6v.9M97.1 65.2v.9M97.1 66.7v.9M97.1 68.3v.9M97.1 69.8v.9M97.1 71.4v.9M97.1 73v.9M97.1 74.5v.9M97.1 76.1v.8M97.1 77.6v.9M97.1 79.2v.9M101.3 60.5v.9"/>
<path d="M101.3 62v.9M101.3 63.6v.9M101.3 65.2v.9M101.3 66.7v.9M101.3 68.3v.9M101.3 69.8v.9M101.3 71.4v.9M101.3 73v.9M101.3 74.5v.9M101.3 76.1v.8M101.3 77.6v.9M101.3 79.2v.9"/>
<path d="M97.1 80.7v.9M97.1 82.3v.9M97.1 83.8v.9M97.1 85.4v.9M97.1 86.9v.9M97.1 88.5v.9M97.1 90.1v.9M97.1 91.6v.9M97.1 93.2v.9M97.1 94.7v.9M97.1 96.3v.9M97.1 97.9v.6"/>
<path d="M101.3 80.7v.9M101.3 82.3v.9M101.3 83.8v.9M101.3 85.4v.9M101.3 86.9v.9M101.3 88.5v.9M101.3 90.1v.9M101.3 91.6v.9M101.3 93.2v.9M101.3 94.7v.9M101.3 96.3v.9M101.3 97.9v.6"/>
<path d="M97.1 138.6v.5M97.1 139.8v.9M101.3 138.6v.5M101.3 139.8v.9M97.1 141.3v.9M97.1 142.9v.9M97.1 144.4v.9M97.1 146v.9M97.1 147.6v.8M97.1 149.1v.9M97.1 150.7v.8M97.1 152.2v.9"/>
<path d="M97.1 153.8v.9M97.1 155.3v.9M97.1 156.9v.9M97.1 158.4v.9M101.3 141.3v.9M101.3 142.9v.9M101.3 144.4v.9M101.3 146v.9M101.3 147.6v.8M101.3 149.1v.9M101.3 150.7v.8M101.3 152.2v.9"/>
<path d="M101.3 153.8v.9M101.3 155.3v.9M101.3 156.9v.9M101.3 158.4v.9M25.8 175.8h.4M26.5 175.8h.4M39.4 175.8h.4M40.1 175.8h.4M40.9 175.8h.4M41.6 175.8h.5M42.4 175.8h.5M42.5 179.9h.4"/>
<path d="M42.7 179.3l-.2 .5M42.9 179.1h.4M43.2 179.9h.4M43.2 175.8h.5M43.4 179.3l.1 .5M44 175.8h.4M44.8 175.8h.4M45.5 175.8h.5M46.3 175.8h.5M59.2 175.8h.4M59.9 175.8h.4M69.3 175.8h.4"/>
<path d="M70 175.8h.4M70.8 175.8h.4M70.8 175.8v.4M70.8 176.5v.4M70.8 177.3v.4M70.8 178.1v.4M70.8 178.8v.5M70.8 179.6v.5M70.8 179h.4M71.5 179h.4M71.6 175.8h.3M97.1 160v.9"/>
<path d="M97.1 161.6v.9M97.1 163.1v.9M97.1 164.7v.9M97.1 166.2v.9M97.1 167.8v.9M97.1 169.3v.9M97.1 170.9v.9M97.1 172.5v.8M97.1 174v.9M97.1 175.5v.9M97.1 177.1v.9M97.1 178.7v.9"/>
<path d="M101.3 160v.9M101.3 161.6v.9M101.3 163.1v.9M101.3 164.7v.9M101.3 166.2v.9M101.3 167.8v.9M101.3 169.3v.9M101.3 170.9v.9M101.3 172.5v.8M101.3 174v.9M101.3 175.5v.9M101.3 177.1v.9"/>
<path d="M101.3 178.7v.9M101.3 179.1h.9M102.9 179.1h.8M104.4 179.1h.9M106 179.1h.9M107.6 179.1h.8M109.1 179.1h.9M25.8 183.9h.4M26.5 183.9h.4M39.4 183.9h.4M40.1 183.9h.4M40.9 183.9h.4"/>
<path d="M41.1 180.7v.4M41.4 181.3l.5 .2M41.6 183.9h.5M41.9 180.5l-.5 .1M42 180.4v.4M42 181.1v.4M42.2 181.5h.3v.3M42.4 183.9h.5M42.5 180.1v.3h-.3M42.5 182.1l.2 .5M42.5 182h.4M42.9 182.9h.4"/>
<path d="M43.2 182h.4M43.2 183.9h.5M43.5 182.1l-.1 .5M43.6 180.1v.3h.3M43.9 181.5h-.3v.3M44 183.9h.4M44.1 180.4v.4M44.1 181.1v.4M44.2 180.5l.5 .1M44.7 181.3l-.5 .2M44.8 183.9h.4M44.9 180.7v.4"/>
<path d="M45.5 183.9h.5M46.3 183.9h.5M59.2 183.9h.4M59.9 183.9h.4M69.3 183.9h.4M70 183.9h.4M70.8 183.9h.4M70.8 181.5h.4M70.8 181.2v.4M70.8 181.9v.5M70.8 182.7v.5M70.8 183.5v.4"/>
<path d="M70.8 183h.4M71.2 180.4h-.4v.4M71.5 180.4h.4M71.5 181.5h.4M71.5 183h.4M71.6 183.9h.3M97.1 180.2v.9M97.1 181.8v.9M97.1 183.3v.9M97.1 184.9v.5M101.3 180.2v.9M101.3 181.8v.9"/>
<path d="M101.3 183.3v.9M101.3 184.9v.5M101.3 182.8h.9M102.9 182.8h.8M104.4 182.8h.9M106 182.8h.9M107.6 182.8h.8M109.1 182.8h.9"/>
</g>
<!-- layer: TOS_S2 -->
<path d="M28.4 83.7h-10.7l-.4 .4v8.6h11.9a.74 .74 0 0 0 .7-.7v-1.1a.74 .74 0 0 1 .8-.8h4.4M42.1 90.1h4.5M46.6 90.1a.74 .74 0 0 1 .7 .8v1.1a.74 .74 0 0 0 .8 .7M65.5 88.5h1.8v3.6l-.6 .6h-18.7M28.4 141.9h-10.7l-.4 .4v8.6h11.9a.74 .74 0 0 0 .7-.7v-1.1M30.6 148.4h4.5M30.7 148.3a.74 .74 0 0 0-.8 .8M42.1 148.4h4.5M46.6 148.3a.74 .74 0 0 1 .7 .8M47.3 149.1v1.1a.74 .74 0 0 0 .8 .7M65.5 146.8h1.8v3.6l-.6 .5h-18.7" fill="none" stroke="#000" stroke-width=".21"/>
<!-- layer: TOS_M1 -->
<g fill="none" stroke="#000" stroke-width=".21">
<path d="M222.7 78.7h70.1v57.6h-70.1zM253.5 78.7v57.6M266.6 78.7v57.6M279.7 78.7v57.6M30.9 90.1l-.9 1M32.9 90.1l-2.4 2.4M34.9 90.1l-2.4 2.4M36.9 90.1l-2.5 2.4M39.3 85.8l-1.7 1.6M39.6 87.4l-2 2M39.6 89.3l-3.2 3.2M40.8 90.1l-2.4 2.4"/>
<path d="M42.7 90.1l-2.4 2.4M44.7 90.1l-2.4 2.4M46.6 90.2l-2.3 2.3M47.2 91.5l-1 1M222.7 84.6h70.1M222.7 93.2h70.1M242.8 88.9h50M242.8 97.5h50M242.8 84.6v51.7M222.7 114.8h70.1M242.8 101.8h50M242.8 106.1h50"/>
<path d="M242.8 110.4h50M242.8 119.1h50M242.8 123.3h50M242.8 127.7h50M242.8 132h50M32.1 148.4l-2.1 2.1M34.1 148.4l-2.4 2.4M36.1 148.4l-2.5 2.4M38.6 143.8l-1 1.1M39.6 144.8l-2 2M39.6 146.8l-4 4M40 148.4l-2.4 2.4"/>
<path d="M41.9 148.4l-2.4 2.4M43.9 148.4l-2.4 2.4M45.9 148.4l-2.4 2.4M47.2 149l-1.8 1.8"/>
</g>
<text font-size="6.5" x="248.7" y="204.5">H325U10011</text>
<text font-size="6.2" x="212" y="197.6">三 角 法</text>
<g font-size="5.4">
<text x="10.8" y="9.6">《A部詳細（縦枠/小縦枠 上部スペーサー取付要領図）》</text>
<text x="133" y="8.8">■スペーサー使い分け一覧</text>
<text x="11" y="117.4">《B部詳細（縦枠/小縦枠 下部スペーサー取付要領図）》</text>
</g>
<g font-size="5.3">
<text x="203.9" y="183.8">番号</text>
<text x="214.1" y="183.8">名 称</text>
<text x="233.5" y="183.8">員数</text>
<text x="242.4" y="183.8">材質・規格</text>
<text x="264.2" y="183.8">部品図番</text>
<text x="280.5" y="183.8">備 考</text>
<text x="203.2" y="191.6">度</text>
<text x="203.2" y="188">尺</text>
<text x="217.7" y="191.6">付</text>
<text x="234.6" y="191.6">認</text>
<text x="234.6" y="188">承</text>
<text x="246.9" y="188">検</text>
<text x="247.3" y="191.6">図</text>
<text x="268.1" y="191.6">計</text>
<text x="268.1" y="188">設</text>
<text x="280.1" y="188">製</text>
<text x="280.5" y="191.6">図</text>
<text x="179.2" y="194.4">設指</text>
<text x="203.6" y="195.4">角</text>
<text x="234.6" y="195.4">名</text>
<text x="203.2" y="199">法</text>
<text x="234.6" y="199">称</text>
<text x="149.2" y="205.7">記 号</text>
<text x="159.8" y="205.7">年月日</text>
<text x="170.4" y="205.7">担 当</text>
<text x="182.4" y="205.7">変 更 理 由</text>
<text x="234.6" y="206.4">番</text>
</g>
<g font-size="4.9">
<text x="179.2" y="188.7">設指</text>
<text x="179.2" y="199.7">設指</text>
<text x="86.4" y="206">上</text>
</g>
<text font-size="4.3" x="240.2" y="197.9">枠 縦枠/小縦枠スペーサー取付要領図（A,B部）</text>
<text font-size="3.8" x="185.2" y="169.7">注)1.アッセンブリ図内の部品番号の枝番は最終枝番使用のこと。</text>
<g font-size="3.4">
<text x="232.9" y="82.8">製品色</text>
<text x="256.6" y="82.9">□□</text>
<text x="269.7" y="82.9">△△</text>
<text x="284.5" y="82.9">○</text>
<text x="246" y="88">PP</text>
<text x="257.9" y="88">PP</text>
<text x="270.8" y="88">CC</text>
<text x="285.1" y="88">N</text>
<text x="229.3" y="90.1">標準</text>
<text x="245.9" y="92.2">DD</text>
<text x="257.8" y="92.2">DD</text>
<text x="270.8" y="92.2">CC</text>
<text x="285" y="92.2">Q</text>
<text x="245.8" y="100.9">WA</text>
<text x="246.1" y="96.5">YY</text>
<text x="257.9" y="96.5">PP</text>
<text x="257.9" y="100.9">PP</text>
<text x="270.8" y="96.5">CC</text>
<text x="270.8" y="100.9">CC</text>
<text x="285.1" y="96.5">N</text>
<text x="285.1" y="100.9">N</text>
<text x="226.7" y="105.2">DX枠PP</text>
<text x="246.2" y="105.2">LL</text>
<text x="257.9" y="105.2">PP</text>
<text x="270.8" y="105.2">CC</text>
<text x="285.1" y="105.2">N</text>
<text x="245.6" y="109.5">MM</text>
<text x="245.9" y="113.8">DD</text>
<text x="257.9" y="109.5">PP</text>
<text x="257.9" y="113.8">PP</text>
<text x="270.8" y="109.5">CC</text>
<text x="270.8" y="113.8">CC</text>
<text x="285.1" y="109.5">N</text>
<text x="285.1" y="113.8">N</text>
<text x="246.1" y="118.1">YY</text>
<text x="257.8" y="118.1">DD</text>
<text x="270.8" y="118.1">CC</text>
<text x="285" y="118">Q</text>
<text x="245.8" y="122.4">WA</text>
<text x="257.8" y="122.4">DD</text>
<text x="270.8" y="122.4">CC</text>
<text x="285" y="122.3">Q</text>
<text x="226.6" y="126.8">DX枠DD</text>
<text x="246" y="126.7">PP</text>
<text x="246.2" y="131">LL</text>
<text x="257.8" y="126.7">DD</text>
<text x="257.8" y="131">DD</text>
<text x="270.8" y="126.7">CC</text>
<text x="270.8" y="131">CC</text>
<text x="285" y="126.6">Q</text>
<text x="285" y="131">Q</text>
<text x="245.6" y="135.3">MM</text>
<text x="257.8" y="135.3">DD</text>
<text x="270.8" y="135.3">CC</text>
<text x="285" y="135.2">Q</text>
<text x="161.6" y="198.9">17/02/03</text>
<text x="173" y="199">高芳</text>
<text x="185.4" y="199">TJ-0135 新規出図</text>
</g>
<g font-size="3.2">
<text x="141.4" y="17.8">品種</text>
<text x="160.6" y="17.8">縦枠上部</text>
<text x="183" y="17.8">縦枠下部</text>
<text x="203.7" y="17.8">小縦枠上部</text>
<text x="226" y="17.8">小縦枠下部</text>
<text x="246.9" y="17.8">目隠し溝上部</text>
<text x="270.7" y="17.8">目隠し溝下部</text>
<text x="139.9" y="25.2">片引戸</text>
<text x="158.3" y="25.2">MEA△△415</text>
<text x="180.6" y="25.2">MEA□□418</text>
<text x="202.9" y="25.2">MEA△△415</text>
<text x="225.2" y="25.2">MEA□□418</text>
<text x="254.7" y="25.1">－</text>
<text x="278.5" y="25.1">－</text>
<text x="135.8" y="32.6">片引戸2枚建</text>
<text x="158.3" y="32.6">MEA△△415</text>
<text x="180.6" y="32.6">MEA□□418</text>
<text x="202.9" y="32.6">MEA△△416</text>
<text x="225.2" y="32.6">MEA□□419</text>
<text x="254.7" y="32.5">－</text>
<text x="278.5" y="32.5">－</text>
<text x="45.7" y="38.2">上部スペ－サ－</text>
<text x="109.2" y="41.7">縦枠/小縦枠</text>
<text x="135.8" y="40">片引戸3枚建</text>
<text x="158.3" y="40">MEA△△415</text>
<text x="180.6" y="40">MEA□□418</text>
<text x="202.9" y="40">MEA△△417</text>
<text x="225.2" y="40">MEA□□420</text>
<text x="249.4" y="39.9">MDWC652</text>
<text x="271.2" y="40">MDW○652</text>
<text x="135.7" y="47.4">引違戸2枚建</text>
<text x="158.3" y="47.4">MEA△△416</text>
<text x="180.6" y="47.4">MEA□□419</text>
<text x="210.1" y="47.4">－</text>
<text x="232.4" y="47.4">－</text>
<text x="254.7" y="47.4">－</text>
<text x="278.5" y="47.4">－</text>
<text x="135.7" y="54.8">引違戸3枚建</text>
<text x="158.3" y="54.8">MEA△△417</text>
<text x="180.5" y="54.8">MEA□□420</text>
<text x="210.1" y="54.8">－</text>
<text x="232.4" y="54.8">－</text>
<text x="254.7" y="54.8">－</text>
<text x="278.5" y="54.8">－</text>
<text x="135.7" y="62.2">引違戸4枚建</text>
<text x="158.3" y="62.2">MEA△△416</text>
<text x="180.6" y="62.2">MEA□□419</text>
<text x="210.1" y="62.2">－</text>
<text x="232.4" y="62.2">－</text>
<text x="254.7" y="62.2">－</text>
<text x="278.5" y="62.2">－</text>
<text x="139.9" y="69.6">引分戸</text>
<text x="165.5" y="69.6">－</text>
<text x="187.8" y="69.6">－</text>
<text x="202.9" y="69.6">MEA△△415</text>
<text x="225.2" y="69.6">MEA□□418</text>
<text x="254.7" y="69.6">－</text>
<text x="278.5" y="69.6">－</text>
<text x="60.5" y="79">縦枠/小縦枠</text>
<text x="14.5" y="96.9">スペ－サ－</text>
<text x="60.5" y="137.2">縦枠/小縦枠</text>
<text x="108.5" y="132.5">縦枠/小縦枠</text>
<text x="14.5" y="155.2">スペ－サ－</text>
<text x="36.8" y="168.6">下部スペーサー</text>
<text x="224" y="188.6">16/11/16</text>
<text x="240.2" y="194.2">H325 １７ラシッサ 戸襖引戸</text>
</g>
<g font-size="2.7">
<text x="240.5" y="188.4">黒石</text>
<text x="285.9" y="188.5">高芳</text>
<text x="248.1" y="208.8">承認日：2017/02/03</text>
</g>
<g font-size="1.8">
<text x="251.8" y="188.2">鈴木荘右</text>
<text x="260.7" y="188.2">佐藤淳一</text>
</g>
<g font-size="1.6">
<text x="273.2" y="187.1">福山麻都</text>
<text x="275.7" y="189.1">架</text>
</g>
</svg>
